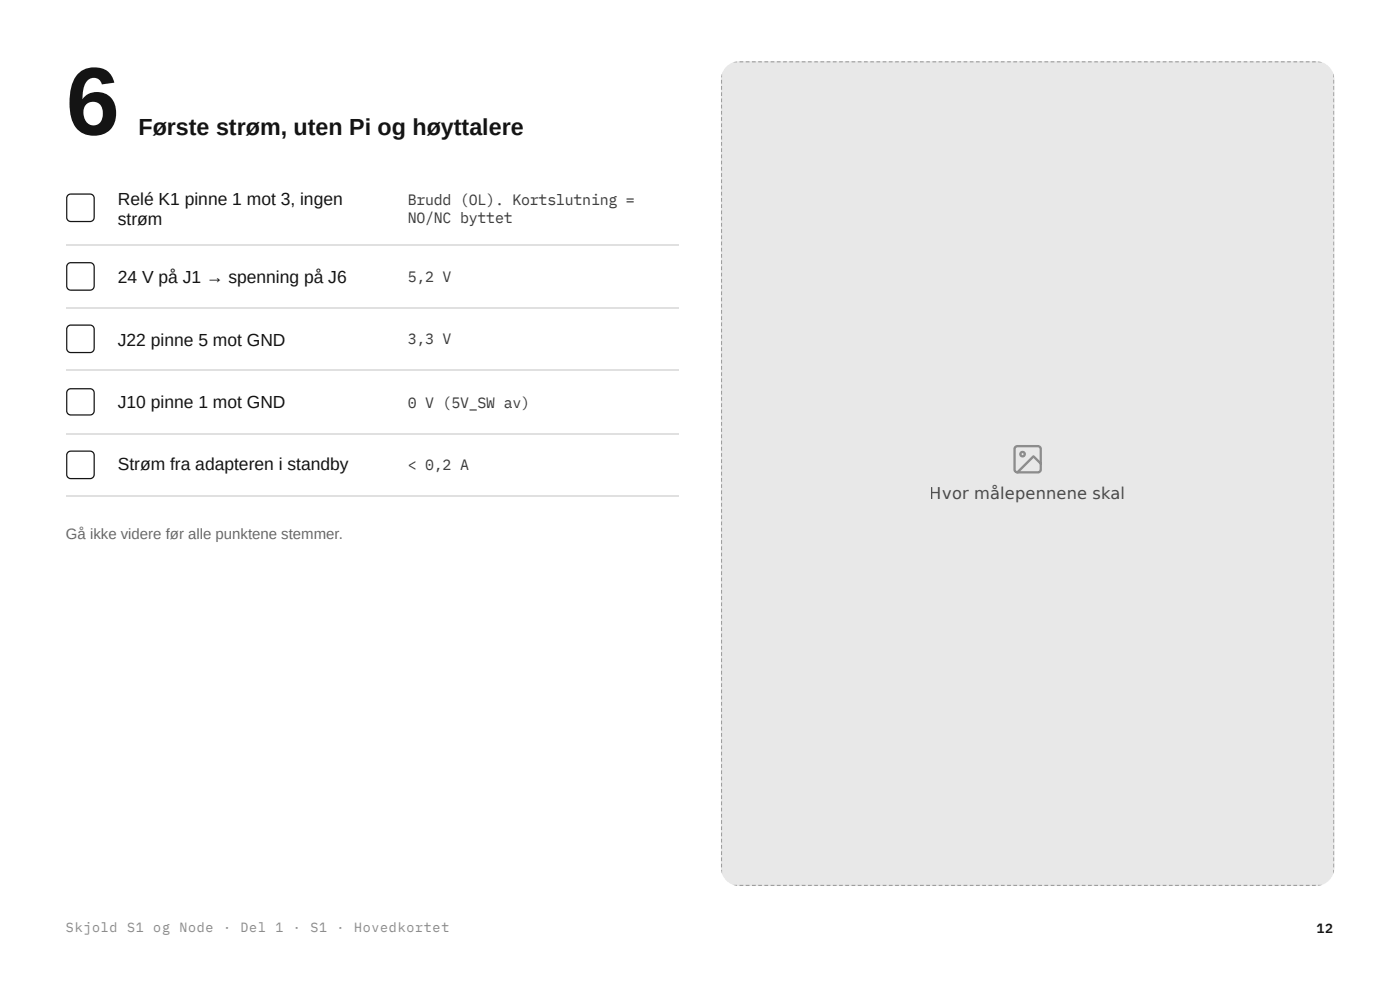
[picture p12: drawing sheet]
<svg xmlns="http://www.w3.org/2000/svg" width="297mm" height="210mm" viewBox="0 0 297 210" stroke-linecap="round" stroke-linejoin="round" font-family="sans-serif">
<path d="M14 52h129.9M14 65.2h129.9M14 78.4h129.9M14 91.9h129.9M14 105.2h129.9" fill="none" stroke="#e2e0da" stroke-width=".26"/>
<path d="M14.4 41.4l.6-.3h4.1a.87 .87 0 0 1 .9 .9v4.1a.87 .87 0 0 1-.9 .9h-4.1a.87 .87 0 0 1-.8-.9v-4.1zM14.4 55.9l.6-.2h4.1a.87 .87 0 0 1 .9 .9v4a.87 .87 0 0 1-.9 .9h-4.1a.87 .87 0 0 1-.8-.9v-4zM14.4 69.2l.6-.3h4.1a.87 .87 0 0 1 .9 .9v4.1a.87 .87 0 0 1-.9 .8h-4.1a.87 .87 0 0 1-.8-.8v-4.1zM14.4 82.7l.6-.3h4.1a.87 .87 0 0 1 .9 .9v3.8a.87 .87 0 0 1-.9 .9h-4.1a.87 .87 0 0 1-.8-.9v-3.8zM14.4 95.9l.6-.3h4.1a.87 .87 0 0 1 .9 .9v4.1a.87 .87 0 0 1-.9 .9h-4.1a.87 .87 0 0 1-.8-.9v-4.1z" fill="none" stroke="#141415" stroke-width=".26"/>
<path d="M154.1 14.1l1.3-.8 1.5-.3h122.2a4 4 0 0 1 4 4v166.9a4 4 0 0 1-4 4h-122.2a4 4 0 0 1-4-4v-166.9l.3-1.6z" fill="#f3f1ec"/>
<g fill="none" stroke="#141415" stroke-width=".49">
<path d="M215.4 94.8l.5-.2h4.3a.62 .62 0 0 1 .6 .6v4.3a.62 .62 0 0 1-.6 .6h-4.3a.62 .62 0 0 1-.7-.6v-4.3zM220.8 98.3l-1.5-1.6-3.4 3.4"/>
<circle cx="216.9" cy="96.3" r=".46"/>
</g>
<g fill="#141415">
<path d="M152.9 13h.8v.2h-.8zM154.2 13h.8v.2h-.8zM155.6 13h.8v.2h-.8zM156.9 13h.8v.2h-.8zM158.2 13h.8v.2h-.8zM159.5 13h.8v.2h-.8zM160.9 13h.7v.2h-.7zM162.2 13h.8v.2h-.8zM163.5 13h.8v.2h-.8zM164.8 13h.8v.2h-.8zM166.1 13h.8v.2h-.8zM167.5 13h.7v.2h-.7zM168.8 13h.8v.2h-.8zM170.1 13h.8v.2h-.8zM171.4 13h.8v.2h-.8zM172.7 13h.8v.2h-.8zM174.1 13h.7v.2h-.7zM175.4 13h.8v.2h-.8zM176.7 13h.8v.2h-.8zM178 13h.8v.2h-.8zM179.3 13h.8v.2h-.8zM180.7 13h.7v.2h-.7zM182 13h.8v.2h-.8zM183.3 13h.8v.2h-.8zM184.6 13h.8v.2h-.8zM185.9 13h.8v.2h-.8zM187.3 13h.7v.2h-.7zM188.6 13h.8v.2h-.8zM189.9 13h.8v.2h-.8zM191.2 13h.8v.2h-.8zM192.5 13h.8v.2h-.8zM193.9 13h.7v.2h-.7zM195.2 13h.8v.2h-.8zM196.5 13h.8v.2h-.8zM197.8 13h.8v.2h-.8zM199.1 13h.8v.2h-.8zM200.5 13h.8v.2h-.8zM201.8 13h.8v.2h-.8zM203.1 13h.8v.2h-.8zM204.4 13h.8v.2h-.8zM205.7 13h.8v.2h-.8zM207.1 13h.8v.2h-.8zM208.4 13h.8v.2h-.8zM209.7 13h.8v.2h-.8zM211 13h.8v.2h-.8zM212.3 13h.8v.2h-.8zM213.7 13h.8v.2h-.8zM215 13h.8v.2h-.8zM216.3 13h.8v.2h-.8zM217.6 13h.8v.2h-.8zM218.9 13h.8v.2h-.8zM220.3 13h.8v.2h-.8zM221.6 13h.8v.2h-.8zM222.9 13h.8v.2h-.8zM224.2 13h.8v.2h-.8zM225.5 13h.8v.2h-.8zM226.9 13h.8v.2h-.8zM228.2 13h.8v.2h-.8zM229.5 13h.8v.2h-.8zM230.8 13h.8v.2h-.8zM232.1 13h.8v.2h-.8zM233.5 13h.8v.2h-.8zM234.8 13h.8v.2h-.8zM236.1 13h.8v.2h-.8zM237.4 13h.8v.2h-.8zM238.7 13h.8v.2h-.8zM240.1 13h.8v.2h-.8zM241.4 13h.8v.2h-.8zM242.7 13h.8v.2h-.8zM244 13h.8v.2h-.8zM245.3 13h.8v.2h-.8zM246.7 13h.8v.2h-.8zM248 13h.8v.2h-.8zM249.3 13h.8v.2h-.8zM250.6 13h.8v.2h-.8zM251.9 13h.8v.2h-.8zM253.3 13h.8v.2h-.8zM254.6 13h.8v.2h-.8zM255.9 13h.8v.2h-.8zM257.2 13h.8v.2h-.8zM258.5 13h.8v.2h-.8zM259.9 13h.8v.2h-.8zM261.2 13h.8v.2h-.8zM262.5 13h.8v.2h-.8zM263.8 13h.8v.2h-.8zM265.1 13h.8v.2h-.8zM266.5 13h.8v.2h-.8zM267.8 13h.8v.2h-.8zM269.1 13h.8v.2h-.8zM270.4 13h.8v.2h-.8zM271.7 13h.8v.2h-.8zM273.1 13h.8v.2h-.8zM274.4 13h.8v.2h-.8zM275.7 13h.8v.2h-.8zM277 13h.8v.2h-.8zM278.3 13h.8v.2h-.8zM279.7 13h.8v.2h-.8zM281 13h.8v.2h-.8zM282.3 13h.8v.2h-.8z"/>
<path d="M152.9 187.6h.8v.3h-.8zM154.2 187.6h.8v.3h-.8zM155.6 187.6h.8v.3h-.8zM156.9 187.6h.8v.3h-.8zM158.2 187.6h.8v.3h-.8zM159.5 187.6h.8v.3h-.8zM160.9 187.6h.7v.3h-.7zM162.2 187.6h.8v.3h-.8zM163.5 187.6h.8v.3h-.8zM164.8 187.6h.8v.3h-.8zM166.1 187.6h.8v.3h-.8zM167.5 187.6h.7v.3h-.7zM168.8 187.6h.8v.3h-.8zM170.1 187.6h.8v.3h-.8zM171.4 187.6h.8v.3h-.8zM172.7 187.6h.8v.3h-.8zM174.1 187.6h.7v.3h-.7zM175.4 187.6h.8v.3h-.8zM176.7 187.6h.8v.3h-.8zM178 187.6h.8v.3h-.8zM179.3 187.6h.8v.3h-.8zM180.7 187.6h.7v.3h-.7zM182 187.6h.8v.3h-.8zM183.3 187.6h.8v.3h-.8zM184.6 187.6h.8v.3h-.8zM185.9 187.6h.8v.3h-.8zM187.3 187.6h.7v.3h-.7zM188.6 187.6h.8v.3h-.8zM189.9 187.6h.8v.3h-.8zM191.2 187.6h.8v.3h-.8zM192.5 187.6h.8v.3h-.8zM193.9 187.6h.7v.3h-.7zM195.2 187.6h.8v.3h-.8zM196.5 187.6h.8v.3h-.8zM197.8 187.6h.8v.3h-.8zM199.1 187.6h.8v.3h-.8zM200.5 187.6h.8v.3h-.8zM201.8 187.6h.8v.3h-.8zM203.1 187.6h.8v.3h-.8zM204.4 187.6h.8v.3h-.8zM205.7 187.6h.8v.3h-.8zM207.1 187.6h.8v.3h-.8zM208.4 187.6h.8v.3h-.8zM209.7 187.6h.8v.3h-.8zM211 187.6h.8v.3h-.8zM212.3 187.6h.8v.3h-.8zM213.7 187.6h.8v.3h-.8zM215 187.6h.8v.3h-.8zM216.3 187.6h.8v.3h-.8zM217.6 187.6h.8v.3h-.8zM218.9 187.6h.8v.3h-.8zM220.3 187.6h.8v.3h-.8zM221.6 187.6h.8v.3h-.8zM222.9 187.6h.8v.3h-.8zM224.2 187.6h.8v.3h-.8zM225.5 187.6h.8v.3h-.8zM226.9 187.6h.8v.3h-.8zM228.2 187.6h.8v.3h-.8zM229.5 187.6h.8v.3h-.8zM230.8 187.6h.8v.3h-.8zM232.1 187.6h.8v.3h-.8zM233.5 187.6h.8v.3h-.8zM234.8 187.6h.8v.3h-.8zM236.1 187.6h.8v.3h-.8zM237.4 187.6h.8v.3h-.8zM238.7 187.6h.8v.3h-.8zM240.1 187.6h.8v.3h-.8zM241.4 187.6h.8v.3h-.8zM242.7 187.6h.8v.3h-.8zM244 187.6h.8v.3h-.8zM245.3 187.6h.8v.3h-.8zM246.7 187.6h.8v.3h-.8zM248 187.6h.8v.3h-.8zM249.3 187.6h.8v.3h-.8zM250.6 187.6h.8v.3h-.8zM251.9 187.6h.8v.3h-.8zM253.3 187.6h.8v.3h-.8zM254.6 187.6h.8v.3h-.8zM255.9 187.6h.8v.3h-.8zM257.2 187.6h.8v.3h-.8zM258.5 187.6h.8v.3h-.8zM259.9 187.6h.8v.3h-.8zM261.2 187.6h.8v.3h-.8zM262.5 187.6h.8v.3h-.8zM263.8 187.6h.8v.3h-.8zM265.1 187.6h.8v.3h-.8zM266.5 187.6h.8v.3h-.8zM267.8 187.6h.8v.3h-.8zM269.1 187.6h.8v.3h-.8zM270.4 187.6h.8v.3h-.8zM271.7 187.6h.8v.3h-.8zM273.1 187.6h.8v.3h-.8zM274.4 187.6h.8v.3h-.8zM275.7 187.6h.8v.3h-.8zM277 187.6h.8v.3h-.8zM278.3 187.6h.8v.3h-.8zM279.7 187.6h.8v.3h-.8zM281 187.6h.8v.3h-.8zM282.3 187.6h.8v.3h-.8z"/>
<path d="M282.8 13h.3v.8h-.3zM282.8 14.3h.3v.8h-.3zM282.8 15.6h.3v.8h-.3zM282.8 16.9h.3v.8h-.3zM282.8 18.2h.3v.8h-.3zM282.8 19.6h.3v.8h-.3zM282.8 20.9h.3v.8h-.3zM282.8 22.2h.3v.8h-.3zM282.8 23.5h.3v.8h-.3zM282.8 24.8h.3v.8h-.3zM282.8 26.2h.3v.7h-.3zM282.8 27.5h.3v.8h-.3zM282.8 28.8h.3v.8h-.3zM282.8 30.1h.3v.8h-.3zM282.8 31.4h.3v.8h-.3zM282.8 32.7h.3v.8h-.3zM282.8 34.1h.3v.8h-.3zM282.8 35.4h.3v.8h-.3zM282.8 36.7h.3v.8h-.3zM282.8 38h.3v.8h-.3zM282.8 39.3h.3v.8h-.3zM282.8 40.7h.3v.8h-.3zM282.8 42h.3v.8h-.3zM282.8 43.3h.3v.8h-.3zM282.8 44.6h.3v.8h-.3zM282.8 45.9h.3v.8h-.3zM282.8 47.3h.3v.8h-.3zM282.8 48.6h.3v.8h-.3zM282.8 49.9h.3v.8h-.3zM282.8 51.2h.3v.8h-.3zM282.8 52.5h.3v.8h-.3zM282.8 53.9h.3v.7h-.3zM282.8 55.2h.3v.8h-.3zM282.8 56.5h.3v.8h-.3zM282.8 57.8h.3v.8h-.3zM282.8 59.1h.3v.8h-.3zM282.8 60.4h.3v.8h-.3zM282.8 61.8h.3v.8h-.3zM282.8 63.1h.3v.8h-.3zM282.8 64.4h.3v.8h-.3zM282.8 65.7h.3v.8h-.3zM282.8 67h.3v.8h-.3zM282.8 68.4h.3v.8h-.3zM282.8 69.7h.3v.8h-.3zM282.8 71h.3v.8h-.3zM282.8 72.3h.3v.8h-.3zM282.8 73.6h.3v.8h-.3zM282.8 75h.3v.7h-.3zM282.8 76.3h.3v.8h-.3zM282.8 77.6h.3v.8h-.3zM282.8 78.9h.3v.8h-.3zM282.8 80.2h.3v.8h-.3zM282.8 81.5h.3v.8h-.3zM282.8 82.9h.3v.8h-.3zM282.8 84.2h.3v.8h-.3zM282.8 85.5h.3v.8h-.3zM282.8 86.8h.3v.8h-.3zM282.8 88.1h.3v.8h-.3zM282.8 89.5h.3v.8h-.3zM282.8 90.8h.3v.8h-.3zM282.8 92.1h.3v.8h-.3zM282.8 93.4h.3v.8h-.3zM282.8 94.7h.3v.8h-.3zM282.8 96.1h.3v.7h-.3zM282.8 97.4h.3v.8h-.3zM282.8 98.7h.3v.8h-.3zM282.8 100h.3v.8h-.3zM282.8 101.3h.3v.8h-.3zM282.8 102.7h.3v.7h-.3zM282.8 104h.3v.8h-.3zM282.8 105.3h.3v.8h-.3zM282.8 106.6h.3v.8h-.3zM282.8 107.9h.3v.8h-.3zM282.8 109.2h.3v.8h-.3zM282.8 110.6h.3v.8h-.3zM282.8 111.9h.3v.8h-.3zM282.8 113.2h.3v.8h-.3zM282.8 114.5h.3v.8h-.3zM282.8 115.8h.3v.8h-.3zM282.8 117.2h.3v.8h-.3zM282.8 118.5h.3v.8h-.3zM282.8 119.8h.3v.8h-.3zM282.8 121.1h.3v.8h-.3zM282.8 122.4h.3v.8h-.3zM282.8 123.8h.3v.7h-.3zM282.8 125.1h.3v.8h-.3zM282.8 126.4h.3v.8h-.3zM282.8 127.7h.3v.8h-.3zM282.8 129h.3v.8h-.3zM282.8 130.3h.3v.8h-.3zM282.8 131.7h.3v.8h-.3zM282.8 133h.3v.8h-.3zM282.8 134.3h.3v.8h-.3zM282.8 135.6h.3v.8h-.3zM282.8 136.9h.3v.8h-.3zM282.8 138.3h.3v.8h-.3zM282.8 139.6h.3v.8h-.3zM282.8 140.9h.3v.8h-.3zM282.8 142.2h.3v.8h-.3zM282.8 143.5h.3v.8h-.3zM282.8 144.9h.3v.7h-.3zM282.8 146.2h.3v.8h-.3zM282.8 147.5h.3v.8h-.3zM282.8 148.8h.3v.8h-.3zM282.8 150.1h.3v.8h-.3zM282.8 151.4h.3v.8h-.3zM282.8 152.8h.3v.8h-.3zM282.8 154.1h.3v.8h-.3zM282.8 155.4h.3v.8h-.3zM282.8 156.7h.3v.8h-.3zM282.8 158h.3v.8h-.3zM282.8 159.4h.3v.8h-.3zM282.8 160.7h.3v.8h-.3zM282.8 162h.3v.8h-.3zM282.8 163.3h.3v.8h-.3zM282.8 164.6h.3v.8h-.3zM282.8 166h.3v.8h-.3zM282.8 167.3h.3v.8h-.3zM282.8 168.6h.3v.8h-.3zM282.8 169.9h.3v.8h-.3zM282.8 171.2h.3v.8h-.3zM282.8 172.6h.3v.7h-.3zM282.8 173.9h.3v.8h-.3zM282.8 175.2h.3v.8h-.3zM282.8 176.5h.3v.8h-.3zM282.8 177.8h.3v.8h-.3zM282.8 179.1h.3v.8h-.3zM282.8 180.5h.3v.8h-.3zM282.8 181.8h.3v.8h-.3zM282.8 183.1h.3v.8h-.3zM282.8 184.4h.3v.8h-.3zM282.8 185.7h.3v.8h-.3zM282.8 187.1h.3v.8h-.3z"/>
<path d="M152.9 13h.3v.8h-.3zM152.9 14.3h.3v.8h-.3zM152.9 15.6h.3v.8h-.3zM152.9 16.9h.3v.8h-.3zM152.9 18.2h.3v.8h-.3zM152.9 19.6h.3v.8h-.3zM152.9 20.9h.3v.8h-.3zM152.9 22.2h.3v.8h-.3zM152.9 23.5h.3v.8h-.3zM152.9 24.8h.3v.8h-.3zM152.9 26.2h.3v.7h-.3zM152.9 27.5h.3v.8h-.3zM152.9 28.8h.3v.8h-.3zM152.9 30.1h.3v.8h-.3zM152.9 31.4h.3v.8h-.3zM152.9 32.7h.3v.8h-.3zM152.9 34.1h.3v.8h-.3zM152.9 35.4h.3v.8h-.3zM152.9 36.7h.3v.8h-.3zM152.9 38h.3v.8h-.3zM152.9 39.3h.3v.8h-.3zM152.9 40.7h.3v.8h-.3zM152.9 42h.3v.8h-.3zM152.9 43.3h.3v.8h-.3zM152.9 44.6h.3v.8h-.3zM152.9 45.9h.3v.8h-.3zM152.9 47.3h.3v.8h-.3zM152.9 48.6h.3v.8h-.3zM152.9 49.9h.3v.8h-.3zM152.9 51.2h.3v.8h-.3zM152.9 52.5h.3v.8h-.3zM152.9 53.9h.3v.7h-.3zM152.9 55.2h.3v.8h-.3zM152.9 56.5h.3v.8h-.3zM152.9 57.8h.3v.8h-.3zM152.9 59.1h.3v.8h-.3zM152.9 60.4h.3v.8h-.3zM152.9 61.8h.3v.8h-.3zM152.9 63.1h.3v.8h-.3zM152.9 64.4h.3v.8h-.3zM152.9 65.7h.3v.8h-.3zM152.9 67h.3v.8h-.3zM152.9 68.4h.3v.8h-.3zM152.9 69.7h.3v.8h-.3zM152.9 71h.3v.8h-.3zM152.9 72.3h.3v.8h-.3zM152.9 73.6h.3v.8h-.3zM152.9 75h.3v.7h-.3zM152.9 76.3h.3v.8h-.3zM152.9 77.6h.3v.8h-.3zM152.9 78.9h.3v.8h-.3zM152.9 80.2h.3v.8h-.3zM152.9 81.5h.3v.8h-.3zM152.9 82.9h.3v.8h-.3zM152.9 84.2h.3v.8h-.3zM152.9 85.5h.3v.8h-.3zM152.9 86.8h.3v.8h-.3zM152.9 88.1h.3v.8h-.3zM152.9 89.5h.3v.8h-.3zM152.9 90.8h.3v.8h-.3zM152.9 92.1h.3v.8h-.3zM152.9 93.4h.3v.8h-.3zM152.9 94.7h.3v.8h-.3zM152.9 96.1h.3v.7h-.3zM152.9 97.4h.3v.8h-.3zM152.9 98.7h.3v.8h-.3zM152.9 100h.3v.8h-.3zM152.9 101.3h.3v.8h-.3zM152.9 102.7h.3v.7h-.3zM152.9 104h.3v.8h-.3zM152.9 105.3h.3v.8h-.3zM152.9 106.6h.3v.8h-.3zM152.9 107.9h.3v.8h-.3zM152.9 109.2h.3v.8h-.3zM152.9 110.6h.3v.8h-.3zM152.9 111.9h.3v.8h-.3zM152.9 113.2h.3v.8h-.3zM152.9 114.5h.3v.8h-.3zM152.9 115.8h.3v.8h-.3zM152.9 117.2h.3v.8h-.3zM152.9 118.5h.3v.8h-.3zM152.9 119.8h.3v.8h-.3zM152.9 121.1h.3v.8h-.3zM152.9 122.4h.3v.8h-.3zM152.9 123.8h.3v.7h-.3zM152.9 125.1h.3v.8h-.3zM152.9 126.4h.3v.8h-.3zM152.9 127.7h.3v.8h-.3zM152.9 129h.3v.8h-.3zM152.9 130.3h.3v.8h-.3zM152.9 131.7h.3v.8h-.3zM152.9 133h.3v.8h-.3zM152.9 134.3h.3v.8h-.3zM152.9 135.6h.3v.8h-.3zM152.9 136.9h.3v.8h-.3zM152.9 138.3h.3v.8h-.3zM152.9 139.6h.3v.8h-.3zM152.9 140.9h.3v.8h-.3zM152.9 142.2h.3v.8h-.3zM152.9 143.5h.3v.8h-.3zM152.9 144.9h.3v.7h-.3zM152.9 146.2h.3v.8h-.3zM152.9 147.5h.3v.8h-.3zM152.9 148.8h.3v.8h-.3zM152.9 150.1h.3v.8h-.3zM152.9 151.4h.3v.8h-.3zM152.9 152.8h.3v.8h-.3zM152.9 154.1h.3v.8h-.3zM152.9 155.4h.3v.8h-.3zM152.9 156.7h.3v.8h-.3zM152.9 158h.3v.8h-.3zM152.9 159.4h.3v.8h-.3zM152.9 160.7h.3v.8h-.3zM152.9 162h.3v.8h-.3zM152.9 163.3h.3v.8h-.3zM152.9 164.6h.3v.8h-.3zM152.9 166h.3v.8h-.3zM152.9 167.3h.3v.8h-.3zM152.9 168.6h.3v.8h-.3zM152.9 169.9h.3v.8h-.3zM152.9 171.2h.3v.8h-.3zM152.9 172.6h.3v.7h-.3zM152.9 173.9h.3v.8h-.3zM152.9 175.2h.3v.8h-.3zM152.9 176.5h.3v.8h-.3zM152.9 177.8h.3v.8h-.3zM152.9 179.1h.3v.8h-.3zM152.9 180.5h.3v.8h-.3zM152.9 181.8h.3v.8h-.3zM152.9 183.1h.3v.8h-.3zM152.9 184.4h.3v.8h-.3zM152.9 185.7h.3v.8h-.3zM152.9 187.1h.3v.8h-.3z"/>
</g>
<text font-size="20.5" fill="#141415" x="14" y="28.6">6</text>
<text font-size="4.9" fill="#141415" x="29.4" y="28.6">Første strøm, uten Pi og høyttalere</text>
<g font-size="3.7" fill="#141415">
<text x="25" y="43.4">Relé K1 pinne 1 mot 3, ingen</text>
<text x="25" y="47.6">strøm</text>
<text x="25" y="60.1">24 V på J1 → spenning på J6</text>
<text x="25" y="73.3">J22 pinne 5 mot GND</text>
<text x="25" y="86.5">J10 pinne 1 mot GND</text>
<text x="25" y="99.7">Strøm fra adapteren i standby</text>
</g>
<text font-size="3.4" fill="#141415" x="197.3" y="105.8">Hvor målepennene skal</text>
<g font-size="3.2" fill="#3a3a37">
<text x="86.5" y="43.4">Brudd (OL). Kortslutning =</text>
<text x="86.5" y="47.4">NO/NC byttet</text>
<text x="86.5" y="59.8">5,2 V</text>
<text x="86.5" y="73">3,3 V</text>
<text x="86.5" y="86.5">0 V (5V_SW av)</text>
<text x="86.5" y="99.7">&lt; 0,2 A</text>
</g>
<text font-size="3.2" fill="#6a6a65" x="14" y="114.3">Gå ikke videre før alle punktene stemmer.</text>
<g font-size="2.8" fill="#8b8b86">
<text x="14" y="197.6">Skjold</text>
<text x="27" y="197.6">S1</text>
<text x="32.5" y="197.6">og</text>
<text x="38.1" y="197.6">Node</text>
<text x="47.3" y="197.6">·</text>
<text x="51" y="197.6">Del</text>
<text x="58.4" y="197.6">1</text>
<text x="62.2" y="197.6">·</text>
<text x="65.9" y="197.6">S1</text>
<text x="71.4" y="197.6">·</text>
<text x="75.1" y="197.6">Hovedkortet</text>
</g>
<text font-size="2.8" fill="#141415" x="279.3" y="197.9">12</text>
</svg>
